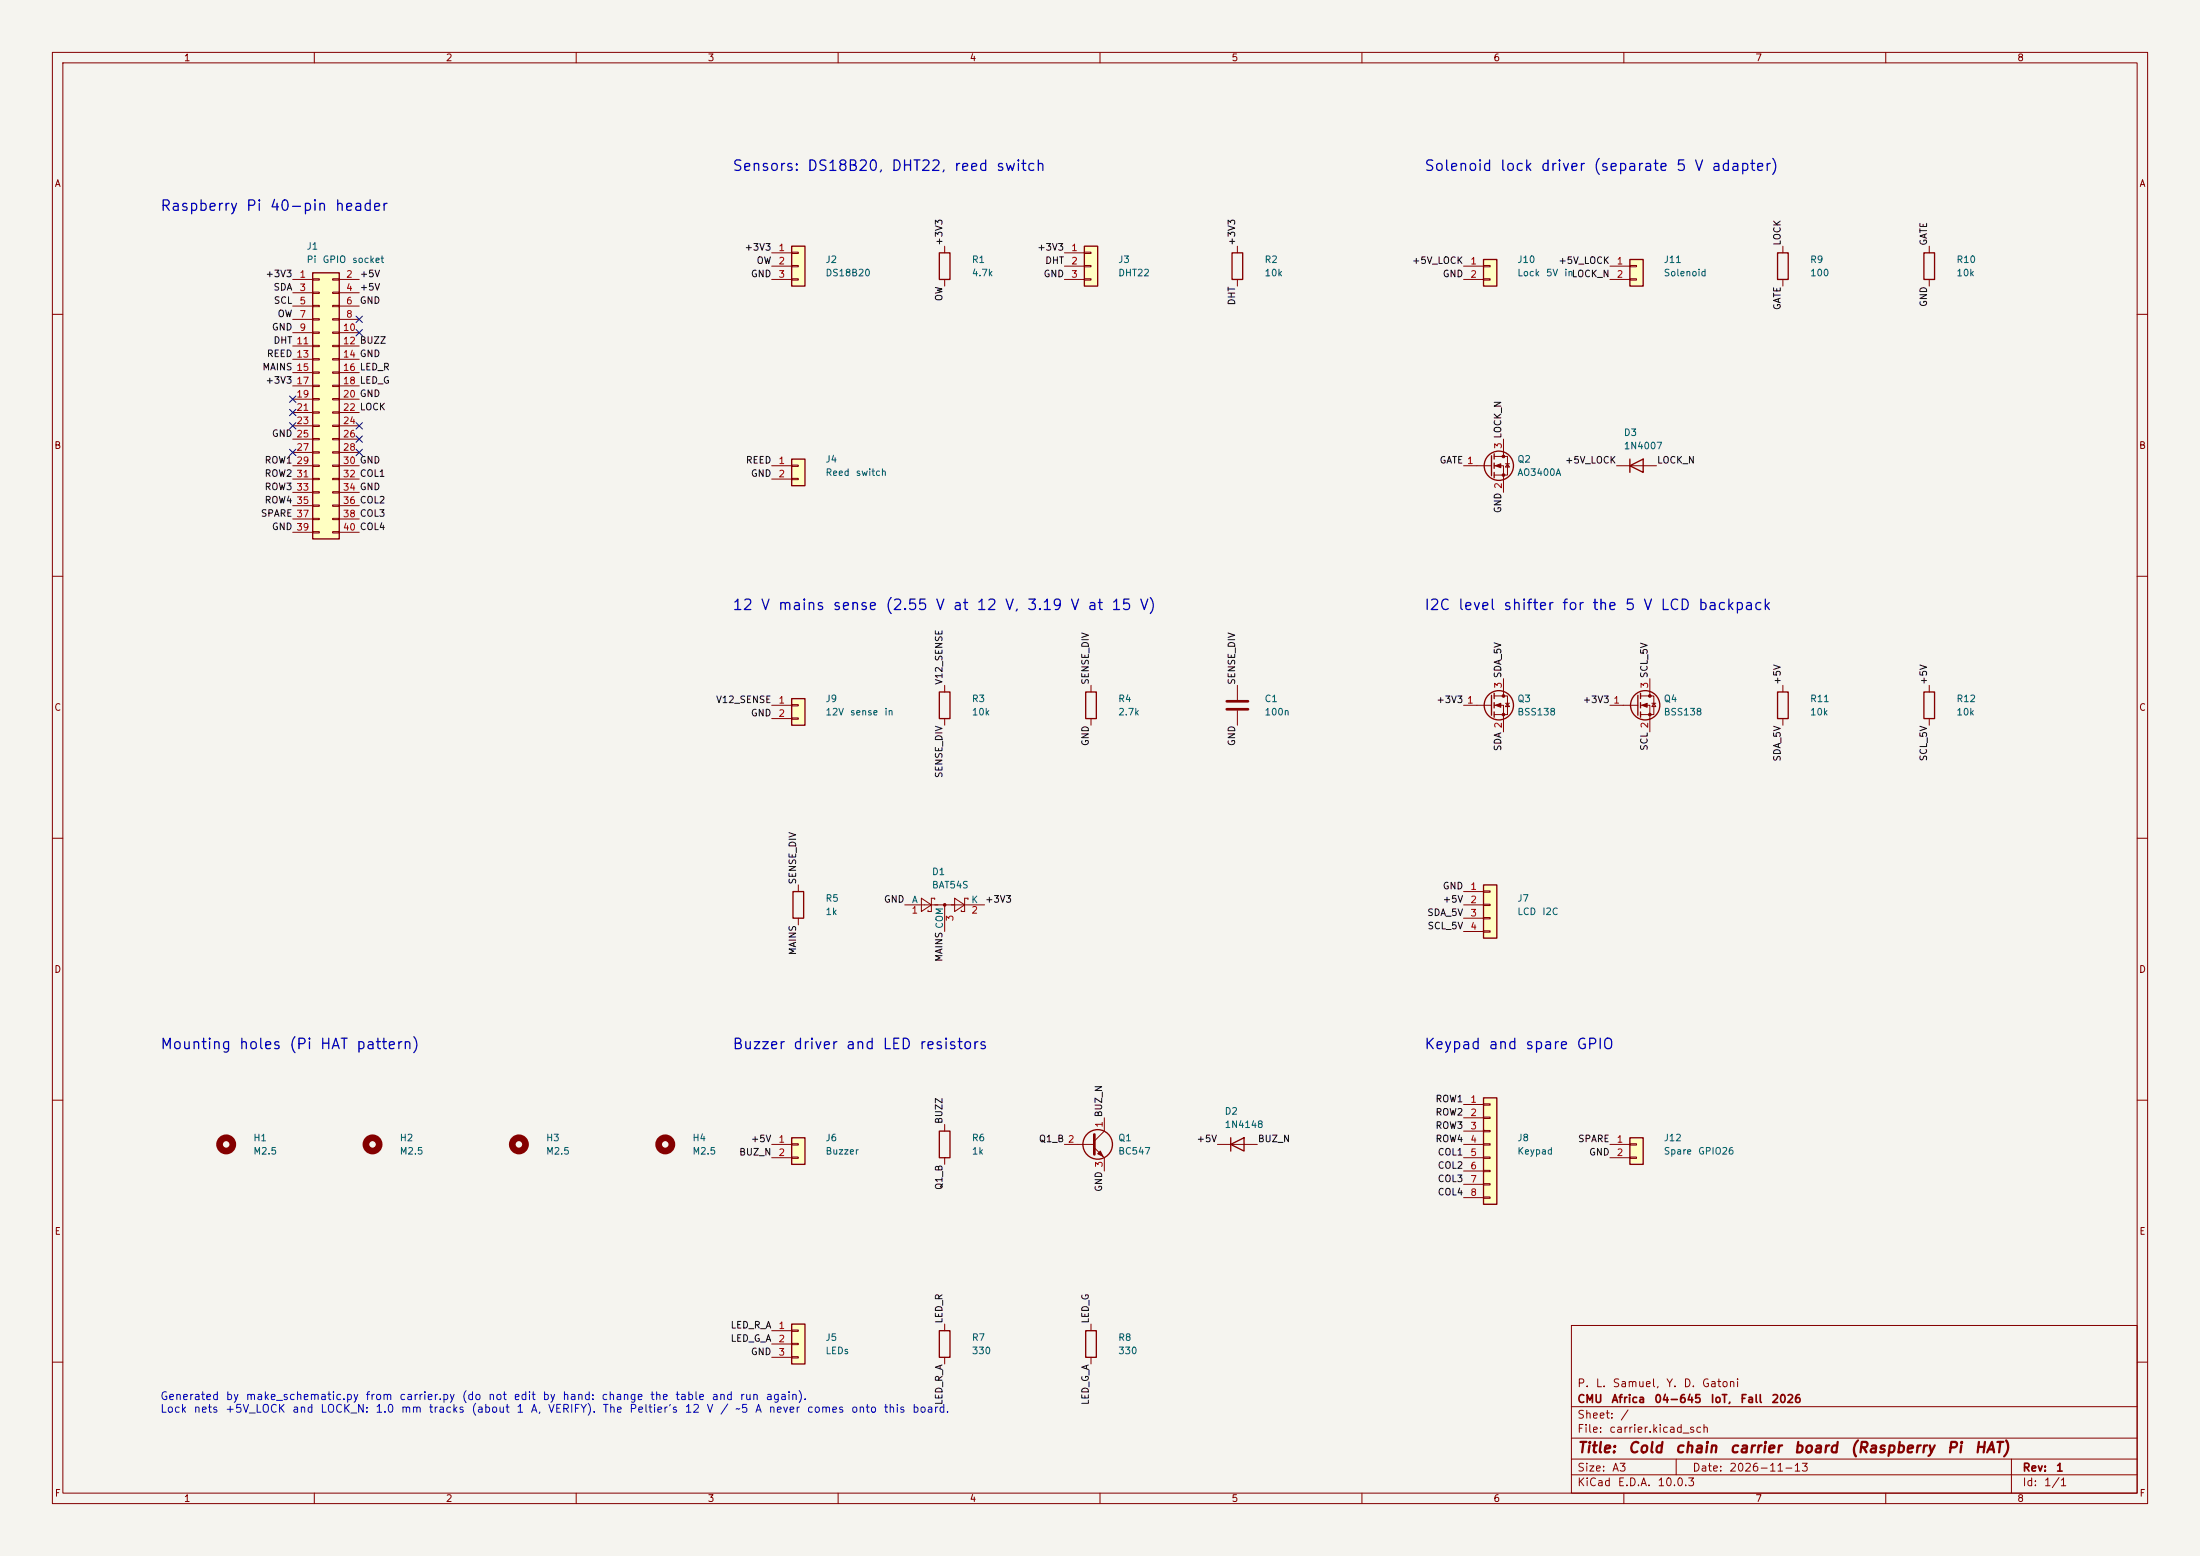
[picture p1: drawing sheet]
<svg xmlns="http://www.w3.org/2000/svg" width="420mm" height="297mm" viewBox="0 0 420 297" stroke-linecap="round" stroke-linejoin="round" font-family="sans-serif">
<path d="M0 0h420v297h-420z" fill="#f5f4ef" stroke="#f5f4ef" stroke-width=".19"/>
<g fill="none" stroke="#840000" stroke-width=".19">
<path d="M10 10h400v277h-400zM12 12h396v273h-396zM60 10v2M110 10v2M160 10v2M210 10v2M260 10v2M310 10v2M360 10v2M10 60h2M408 60h2M10 110h2"/>
<path d="M408 110h2M10 160h2M408 160h2M10 210h2M408 210h2M300 253h108v32h-108zM10 260h2M300 278.5h108M300 274.5h108M300 268.5h108M320 278.5v3M384 278.5v6.5"/>
<path d="M408 260h2M60 285v2M110 285v2M160 285v2M210 285v2M260 285v2M300 281.5h108M310 285v2M360 285v2"/>
</g>
<path d="M151.1 133.4h2.6v5h-2.6z" fill="#ffffc2"/>
<path d="M151.1 133.4h2.6v5h-2.6z" fill="none" stroke="#840000" stroke-width=".25"/>
<path d="M147.3 134.6h3.8M147.3 137.2h3.8M151.1 134.5h1.3v.2h-1.3zM151.1 137h1.3v.3h-1.3z" fill="none" stroke="#840000" stroke-width=".19"/>
<g fill="none" stroke="#840000" stroke-width="1.3">
<circle cx="71.1" cy="218.4" r="1.27"/>
<circle cx="99.1" cy="218.4" r="1.27"/>
</g>
<path d="M151.1 252.7h2.6v7.6h-2.6z" fill="#ffffc2"/>
<path d="M151.1 252.7h2.6v7.6h-2.6z" fill="none" stroke="#840000" stroke-width=".25"/>
<path d="M147.3 254h3.8M147.3 256.5h3.8M147.3 259.1h3.8M151.1 253.9h1.3v.2h-1.3zM151.1 256.4h1.3v.3h-1.3zM151.1 259h1.3v.2h-1.3z" fill="none" stroke="#840000" stroke-width=".19"/>
<circle cx="43.2" cy="218.4" r="1.27" fill="none" stroke="#840000" stroke-width="1.3"/>
<path d="M311.1 49.5h2.6v5.1h-2.6z" fill="#ffffc2"/>
<path d="M311.1 49.5h2.6v5.1h-2.6z" fill="none" stroke="#840000" stroke-width=".25"/>
<path d="M307.3 50.8h3.8M307.3 53.3h3.8M311.1 50.7h1.3v.2h-1.3zM311.1 53.2h1.3v.3h-1.3z" fill="none" stroke="#840000" stroke-width=".19"/>
<path d="M283.2 49.5h2.5v5.1h-2.5z" fill="#ffffc2"/>
<g fill="none" stroke="#840000" stroke-width=".25">
<path d="M283.2 49.5h2.5v5.1h-2.5zM179.3 132.1h2.1v5.1h-2.1z"/>
<circle cx="209.5" cy="218.4" r="2.82"/>
</g>
<path d="M279.4 50.8h3.8M279.4 53.3h3.8M283.2 50.7h1.3v.2h-1.3zM283.2 53.2h1.3v.3h-1.3zM180.3 130.8v1.3M180.3 137.2v1.2M203.2 218.4h5.7M208.9 219.1l1.9 1.9v2.5M210.8 213.4v2.5l-1.9 1.9" fill="none" stroke="#840000" stroke-width=".19"/>
<circle cx="127" cy="218.4" r="1.27" fill="none" stroke="#840000" stroke-width="1.3"/>
<path d="M208.9 216.5v3.8" fill="none" stroke="#840000" stroke-width=".51"/>
<path d="M209.5 220.2l.6-.5 .5 1z" fill="#840000" stroke="#840000" stroke-width=".19"/>
<path d="M59.7 52.1h5.1v50.8h-5.1z" fill="#ffffc2"/>
<path d="M59.7 52.1h5.1v50.8h-5.1zM179.3 48.3h2.1v5h-2.1zM207.3 132.1h2v5.1h-2zM151.4 170.2h2v5.1h-2zM179.3 215.9h2.1v5.1h-2.1z" fill="none" stroke="#840000" stroke-width=".25"/>
<g fill="none" stroke="#840000" stroke-width=".19">
<path d="M55.9 53.3h3.8M55.9 55.9h3.8M55.9 58.4h3.8M59.7 53.2h1.3v.3h-1.3zM59.7 55.8h1.3v.2h-1.3zM59.7 58.3h1.3v.2h-1.3zM63.5 53.2h1.3v.3h-1.3zM63.5 55.8h1.3v.2h-1.3zM63.5 58.3h1.3v.2h-1.3zM64.8 53.3h3.8M64.8 55.9h3.8M64.8 58.4h3.8"/>
<path d="M180.3 47v1.3M180.3 53.3v1.3M55.9 61h3.8M55.9 63.5h3.8M55.9 66h3.8M55.9 68.6h3.8M55.9 71.1h3.8M55.9 73.7h3.8M55.9 76.2h3.8M55.9 78.7h3.8M59.7 60.8h1.3v.3h-1.3zM59.7 63.4h1.3v.2h-1.3z"/>
<path d="M59.7 65.9h1.3v.3h-1.3zM59.7 68.5h1.3v.2h-1.3zM59.7 71h1.3v.2h-1.3zM59.7 73.5h1.3v.3h-1.3zM59.7 76.1h1.3v.2h-1.3zM59.7 78.6h1.3v.3h-1.3zM63.5 60.8h1.3v.3h-1.3zM63.5 63.4h1.3v.2h-1.3zM63.5 65.9h1.3v.3h-1.3zM63.5 68.5h1.3v.2h-1.3zM63.5 71h1.3v.2h-1.3zM63.5 73.5h1.3v.3h-1.3z"/>
<path d="M63.5 76.1h1.3v.2h-1.3zM63.5 78.6h1.3v.3h-1.3zM64.8 61h3.8M64.8 63.5h3.8M64.8 66h3.8M64.8 68.6h3.8M64.8 71.1h3.8M64.8 73.7h3.8M64.8 76.2h3.8M64.8 78.7h3.8M55.9 81.3h3.8M55.9 83.8h3.8"/>
<path d="M55.9 86.4h3.8M55.9 88.9h3.8M55.9 91.4h3.8M55.9 94h3.8M55.9 96.5h3.8M55.9 99.1h3.8M59.7 81.2h1.3v.2h-1.3zM59.7 83.7h1.3v.2h-1.3zM59.7 86.2h1.3v.3h-1.3zM59.7 88.8h1.3v.2h-1.3zM59.7 91.3h1.3v.3h-1.3zM59.7 93.9h1.3v.2h-1.3z"/>
<path d="M59.7 96.4h1.3v.2h-1.3zM59.7 98.9h1.3v.3h-1.3zM63.5 81.2h1.3v.2h-1.3zM63.5 83.7h1.3v.2h-1.3zM63.5 86.2h1.3v.3h-1.3zM63.5 88.8h1.3v.2h-1.3zM63.5 91.3h1.3v.3h-1.3zM63.5 93.9h1.3v.2h-1.3zM63.5 96.4h1.3v.2h-1.3zM63.5 98.9h1.3v.3h-1.3zM64.8 81.3h3.8M64.8 83.8h3.8"/>
<path d="M64.8 86.4h3.8M64.8 88.9h3.8M64.8 91.4h3.8M64.8 94h3.8M64.8 96.5h3.8M64.8 99.1h3.8M55.9 101.6h3.8M59.7 101.5h1.3v.2h-1.3zM63.5 101.5h1.3v.2h-1.3zM64.8 101.6h3.8M208.3 130.8v1.3M208.3 137.2v1.2"/>
<path d="M152.4 168.9v1.3M152.4 175.3v1.2M180.3 214.6v1.3M180.3 221v1.2"/>
</g>
<path d="M311.1 217.2h2.6v5h-2.6z" fill="#ffffc2"/>
<path d="M311.1 217.2h2.6v5h-2.6z" fill="none" stroke="#840000" stroke-width=".25"/>
<path d="M307.3 218.4h3.8M311.1 218.3h1.3v.3h-1.3zM307.3 221h3.8M311.1 220.9h1.3v.2h-1.3z" fill="none" stroke="#840000" stroke-width=".19"/>
<path d="M283.2 209.6h2.5v20.3h-2.5z" fill="#ffffc2"/>
<path d="M234.9 218.4l2.6-1.2v2.5zM234.9 217.2v2.5M283.2 209.6h2.5v20.3h-2.5z" fill="none" stroke="#840000" stroke-width=".25"/>
<g fill="none" stroke="#840000" stroke-width=".19">
<path d="M232.4 218.4h7.6M279.4 210.8h3.8M279.4 213.4h3.8M279.4 215.9h3.8M279.4 218.4h3.8M283.2 210.7h1.3v.2h-1.3zM283.2 213.2h1.3v.3h-1.3zM283.2 215.8h1.3v.2h-1.3zM283.2 218.3h1.3v.3h-1.3zM279.4 221h3.8M279.4 223.5h3.8M279.4 226.1h3.8"/>
<path d="M279.4 228.6h3.8M283.2 220.9h1.3v.2h-1.3zM283.2 223.4h1.3v.2h-1.3zM283.2 225.9h1.3v.3h-1.3zM283.2 228.5h1.3v.2h-1.3z"/>
</g>
<path d="M207 47h2.5v7.6h-2.5z" fill="#ffffc2"/>
<path d="M207 47h2.5v7.6h-2.5zM179.3 254h2.1v5.1h-2.1z" fill="none" stroke="#840000" stroke-width=".25"/>
<path d="M203.2 48.3h3.8M203.2 50.8h3.8M203.2 53.3h3.8M207 48.1h1.3v.3h-1.3zM207 50.7h1.3v.2h-1.3zM207 53.2h1.3v.3h-1.3zM236.2 130.8v2.8M236.2 135.6v2.8M180.3 252.7v1.3M180.3 259.1v1.2" fill="none" stroke="#840000" stroke-width=".19"/>
<path d="M234.2 133.9h4.1M234.2 135.4h4.1" fill="none" stroke="#840000" stroke-width=".51"/>
<path d="M283.2 168.9h2.5v10.2h-2.5z" fill="#ffffc2"/>
<path d="M283.2 168.9h2.5v10.2h-2.5z" fill="none" stroke="#840000" stroke-width=".25"/>
<path d="M279.4 170.2h3.8M279.4 172.7h3.8M279.4 175.3h3.8M279.4 177.8h3.8M283.2 170.1h1.3v.2h-1.3zM283.2 172.6h1.3v.2h-1.3zM283.2 175.1h1.3v.3h-1.3zM283.2 177.7h1.3v.2h-1.3z" fill="none" stroke="#840000" stroke-width=".19"/>
<path d="M151.1 217.2h2.6v5h-2.6z" fill="#ffffc2"/>
<path d="M151.1 217.2h2.6v5h-2.6z" fill="none" stroke="#840000" stroke-width=".25"/>
<path d="M172.7 172.7h15.3M175.9 171.5l1.9 1.2-1.9 1.3zM178.4 171.7v-.2h-.6v2.5h-.6v-.3M180.3 172.7v5.1M182.2 171.5l1.9 1.2-1.9 1.3zM184.8 171.7v-.2h-.7v2.5h-.6v-.3M147.3 218.4h3.8M151.1 218.3h1.3v.3h-1.3zM147.3 221h3.8M151.1 220.9h1.3v.2h-1.3z" fill="none" stroke="#840000" stroke-width=".19"/>
<circle cx="180.3" cy="172.7" r=".25" fill="#840000" stroke="#840000" stroke-width=".19"/>
<path d="M151.1 47h2.6v7.6h-2.6z" fill="#ffffc2"/>
<path d="M151.1 47h2.6v7.6h-2.6zM235.2 48.3h2v5h-2z" fill="none" stroke="#840000" stroke-width=".25"/>
<path d="M147.3 48.3h3.8M147.3 50.8h3.8M147.3 53.3h3.8M151.1 48.1h1.3v.3h-1.3zM151.1 50.7h1.3v.2h-1.3zM151.1 53.2h1.3v.3h-1.3zM236.2 47v1.3M236.2 53.3v1.3" fill="none" stroke="#840000" stroke-width=".19"/>
<path d="M151.1 87.6h2.6v5.1h-2.6z" fill="#ffffc2"/>
<g fill="none" stroke="#840000" stroke-width=".25">
<path d="M339.3 48.3h2.1v5h-2.1zM367.3 48.3h2v5h-2zM151.1 87.6h2.6v5.1h-2.6zM284.7 87v3.8M285.2 86.6v1M285.2 88.4v1M285.2 90.2v1M311.1 88.9l2.6-1.3v2.6zM311.1 87.6v2.6M284.7 132.7v3.8M285.2 132.3v1.1M285.2 134.1v1"/>
<path d="M285.2 135.9v1M312.7 132.7v3.8M313.2 132.3v1.1M313.2 134.1v1M313.2 135.9v1M339.3 132.1h2.1v5.1h-2.1zM367.3 132.1h2v5.1h-2zM207.3 254h2v5.1h-2z"/>
<circle cx="286.1" cy="88.9" r="2.79"/>
<circle cx="286.1" cy="134.6" r="2.79"/>
<circle cx="314.1" cy="134.6" r="2.79"/>
</g>
<g fill="none" stroke="#840000" stroke-width=".19">
<path d="M340.4 47v1.3M340.4 53.3v1.3M368.3 47v1.3M368.3 53.3v1.3M147.3 88.9h3.8M147.3 91.4h3.8M151.1 88.8h1.3v.2h-1.3zM151.1 91.3h1.3v.3h-1.3zM279.4 88.9h5.3M285.2 87.1h2.6v3.6h-2.6M285.2 88.9h1.8v5.1M287 83.8v3.3"/>
<path d="M287.4 88.5h.8M287.8 88.5l.4 .7h-.8zM308.6 88.9h7.6M279.4 134.6h5.3M285.2 132.8h2.6v3.6h-2.6M285.2 134.6h1.8v5.1M287 129.5v3.3M287.4 134.2h.8M287.8 134.2l.4 .7h-.8zM307.3 134.6h5.4M313.2 132.8h2.5v3.6h-2.5M313.2 134.6h1.8v5.1"/>
<path d="M315 129.5v3.3M315.3 134.2h.8M315.7 134.2l.4 .7h-.8zM340.4 130.8v1.3M340.4 137.2v1.2M368.3 130.8v1.3M368.3 137.2v1.2M208.3 252.7v1.3M208.3 259.1v1.2"/>
</g>
<g fill="#840000" stroke="#840000" stroke-width=".19">
<path d="M285.5 88.9l1-.4v.8z"/>
<path d="M285.5 134.6l1-.4v.8z"/>
<path d="M313.4 134.6l1.1-.4v.8z"/>
<circle cx="287" cy="87.1" r=".25"/>
<circle cx="287" cy="90.7" r=".25"/>
<circle cx="287" cy="132.8" r=".25"/>
<circle cx="287" cy="136.4" r=".25"/>
<circle cx="315" cy="132.8" r=".25"/>
<circle cx="315" cy="136.4" r=".25"/>
</g>
<g fill="none" stroke="#000084" stroke-width=".19">
<path d="M55.3 78.1l1.2 1.2M55.3 75.6l1.2 1.2M56.5 75.6l-1.2 1.2M56.5 78.1l-1.2 1.2M68 60.4l1.2 1.2M68 62.9l1.2 1.2M69.2 60.4l-1.2 1.2M69.2 62.9l-1.2 1.2M55.3 80.7l1.2 1.2M55.3 85.8l1.2 1.2M56.5 80.7l-1.2 1.2M56.5 85.8l-1.2 1.2"/>
<path d="M68 85.8l1.2 1.2M68 80.7l1.2 1.2M68 83.2l1.2 1.2M69.2 85.8l-1.2 1.2M69.2 80.7l-1.2 1.2M69.2 83.2l-1.2 1.2"/>
</g>
<g font-size="2" fill="#0000c2">
<text x="139.7" y="33.1">Sensors: DS18B20, DHT22, reed switch</text>
<text x="271.8" y="33.1">Solenoid lock driver (separate 5 V adapter)</text>
<text x="30.5" y="40.7">Raspberry Pi 40-pin header</text>
<text x="139.7" y="116.9">12 V mains sense (2.55 V at 12 V, 3.19 V at 15 V)</text>
<text x="271.8" y="116.9">I2C level shifter for the 5 V LCD backpack</text>
<text x="30.5" y="200.8">Mounting holes (Pi HAT pattern)</text>
<text x="139.7" y="200.8">Buzzer driver and LED resistors</text>
<text x="271.8" y="200.8">Keypad and spare GPIO</text>
</g>
<g font-size="2" fill="#840000">
<text x="301" y="277.8">Title:</text>
<text x="310.7" y="277.8">Cold</text>
<text x="319.6" y="277.8">chain</text>
<text x="330.1" y="277.8">carrier</text>
<text x="342.3" y="277.8">board</text>
<text x="353.1" y="277.8">(Raspberry</text>
<text x="371.5" y="277.8">Pi</text>
<text x="376.8" y="277.8">HAT)</text>
</g>
<g font-size="1.5" fill="#0000c2">
<text x="30.5" y="267.6">Generated</text>
<text x="43" y="267.6">by</text>
<text x="46.8" y="267.6">make_schematic.py</text>
<text x="69.7" y="267.6">from</text>
<text x="76.1" y="267.6">carrier.py</text>
<text x="88.1" y="267.6">(do</text>
<text x="93.1" y="267.6">not</text>
<text x="97.9" y="267.6">edit</text>
<text x="103.5" y="267.6">by</text>
<text x="107.3" y="267.6">hand:</text>
<text x="114.7" y="267.6">change</text>
<text x="124" y="267.6">the</text>
<text x="128.8" y="267.6">table</text>
<text x="135.7" y="267.6">and</text>
<text x="141.1" y="267.6">run</text>
<text x="146.1" y="267.6">again).</text>
<text x="30.5" y="270">Lock</text>
<text x="36.9" y="270">nets</text>
<text x="42.9" y="270">+5V_LOCK</text>
<text x="55.7" y="270">and</text>
<text x="61" y="270">LOCK_N:</text>
<text x="71.6" y="270">1.0</text>
<text x="76.4" y="270">mm</text>
<text x="81.7" y="270">tracks</text>
<text x="89.9" y="270">(about</text>
<text x="98.5" y="270">1</text>
<text x="101.2" y="270">A,</text>
<text x="104.5" y="270">VERIFY).</text>
<text x="114.9" y="270">The</text>
<text x="120" y="270">Peltier's</text>
<text x="130.6" y="270">12</text>
<text x="134.8" y="270">V</text>
<text x="137.4" y="270">/</text>
<text x="140.2" y="270">~5</text>
<text x="144" y="270">A</text>
<text x="146.6" y="270">never</text>
<text x="153.9" y="270">comes</text>
<text x="162.4" y="270">onto</text>
<text x="168.6" y="270">this</text>
<text x="174" y="270">board.</text>
</g>
<g font-size="1.5" fill="#840000">
<text x="301" y="268.1">CMU</text>
<text x="301" y="265.1">P.</text>
<text x="304.5" y="265.1">L.</text>
<text x="307.5" y="268.1">Africa</text>
<text x="307.7" y="265.1">Samuel,</text>
<text x="315.7" y="268.1">04-645</text>
<text x="318" y="265.1">Y.</text>
<text x="321.3" y="265.1">D.</text>
<text x="324.8" y="265.1">Gatoni</text>
<text x="326.4" y="268.1">IoT,</text>
<text x="332.1" y="268.1">Fall</text>
<text x="338.1" y="268.1">2026</text>
<text x="301" y="273.8">File:</text>
<text x="301" y="271.1">Sheet:</text>
<text x="307.1" y="273.8">carrier.kicad_sch</text>
<text x="309.2" y="271.1">/</text>
<text x="301" y="281.2">Size:</text>
<text x="307.6" y="281.2">A3</text>
<text x="323" y="281.2">Date:</text>
<text x="330" y="281.2">2026-11-13</text>
<text x="386" y="281.2">Rev:</text>
<text x="392.4" y="281.2">1</text>
<text x="301" y="284">KiCad</text>
<text x="308.7" y="284">E.D.A.</text>
<text x="316.3" y="284">10.0.3</text>
<text x="386" y="284">Id:</text>
<text x="390.1" y="284">1/1</text>
</g>
<g font-size="1.3" fill="#840000">
<text x="35" y="12">1</text>
<text x="85" y="12">2</text>
<text x="135" y="12">3</text>
<text x="185" y="12">4</text>
<text x="235" y="12">5</text>
<text x="285" y="12">6</text>
<text x="335" y="12">7</text>
<text x="385" y="12">8</text>
<text x="10.3" y="36">A</text>
<text x="408.3" y="36">A</text>
<text x="10.3" y="86">B</text>
<text x="408.2" y="86">B</text>
<text x="10.3" y="136">C</text>
<text x="408.2" y="136">C</text>
<text x="10.3" y="186">D</text>
<text x="408.2" y="186">D</text>
<text x="10.3" y="236">E</text>
<text x="408.3" y="236">E</text>
<text x="10.3" y="286">F</text>
<text x="35" y="287">1</text>
<text x="85" y="287">2</text>
<text x="135" y="287">3</text>
<text x="185" y="287">4</text>
<text x="235" y="287">5</text>
<text x="285" y="287">6</text>
<text x="335" y="287">7</text>
<text x="385" y="287">8</text>
<text x="408.3" y="286">F</text>
</g>
<g font-size="1.3" fill="#006464">
<text x="58.4" y="48">J1</text>
<text x="58.4" y="50.5">Pi</text>
<text x="61.5" y="50.5">GPIO</text>
<text x="67.1" y="50.5">socket</text>
<text x="157.5" y="50.5">J2</text>
<text x="157.5" y="53">DS18B20</text>
<text x="185.4" y="50.5">R1</text>
<text x="185.4" y="53">4.7k</text>
<text x="213.4" y="50.5">J3</text>
<text x="213.4" y="53">DHT22</text>
<text x="241.3" y="50.5">R2</text>
<text x="241.3" y="53">10k</text>
<text x="289.6" y="53">Lock</text>
<text x="289.6" y="50.5">J10</text>
<text x="295" y="53">5V</text>
<text x="298.5" y="53">inLOCK_N</text>
<text x="317.5" y="53">Solenoid</text>
<text x="317.5" y="50.5">J11</text>
<text x="345.4" y="50.5">R9</text>
<text x="345.4" y="53">100</text>
<text x="373.4" y="53">10k</text>
<text x="373.4" y="50.5">R10</text>
<text x="309.9" y="83.5">D3</text>
<text x="157.5" y="88.6">J4</text>
<text x="289.6" y="88.6">Q2</text>
<text x="309.9" y="86.1">1N4007</text>
<text x="157.5" y="91.1">Reed</text>
<text x="163.3" y="91.1">switch</text>
<text x="289.6" y="91.1">AO3400A</text>
<text x="157.5" y="134.3">J9</text>
<text x="157.5" y="136.9">12V</text>
<text x="162.2" y="136.9">sense</text>
<text x="168.7" y="136.9">in</text>
<text x="185.4" y="134.3">R3</text>
<text x="185.4" y="136.9">10k</text>
<text x="213.4" y="134.3">R4</text>
<text x="213.4" y="136.9">2.7k</text>
<text x="241.3" y="134.3">C1</text>
<text x="241.3" y="136.9">100n</text>
<text x="289.6" y="136.9">BSS138</text>
<text x="289.6" y="134.3">Q3</text>
<text x="317.5" y="136.9">BSS138</text>
<text x="317.5" y="134.3">Q4</text>
<text x="345.4" y="136.9">10k</text>
<text x="345.4" y="134.3">R11</text>
<text x="373.4" y="136.9">10k</text>
<text x="373.4" y="134.3">R12</text>
<text x="177.8" y="167.3">D1</text>
<text x="157.5" y="172.4">R5</text>
<text x="174" y="172.7">A</text>
<text x="177.8" y="169.9">BAT54S</text>
<text x="185.3" y="172.7">K</text>
<text x="289.6" y="172.4">J7</text>
<text x="157.5" y="175">1k</text>
<text x="289.6" y="175">LCD</text>
<text x="294.3" y="175">I2C</text>
<text x="233.7" y="213.1">D2</text>
<text x="233.7" y="215.6">1N4148</text>
<text x="48.3" y="218.1">H1</text>
<text x="48.3" y="220.7">M2.5</text>
<text x="76.2" y="218.1">H2</text>
<text x="76.2" y="220.7">M2.5</text>
<text x="104.1" y="218.1">H3</text>
<text x="104.1" y="220.7">M2.5</text>
<text x="132.1" y="218.1">H4</text>
<text x="132.1" y="220.7">M2.5</text>
<text x="157.5" y="218.1">J6</text>
<text x="157.5" y="220.7">Buzzer</text>
<text x="185.4" y="218.1">R6</text>
<text x="185.4" y="220.7">1k</text>
<text x="213.4" y="220.7">BC547</text>
<text x="213.4" y="218.1">Q1</text>
<text x="289.6" y="218.1">J8</text>
<text x="289.6" y="220.7">Keypad</text>
<text x="317.5" y="218.1">J12</text>
<text x="317.5" y="220.7">Spare</text>
<text x="324.1" y="220.7">GPIO26</text>
<text x="157.5" y="256.2">J5</text>
<text x="185.4" y="256.2">R7</text>
<text x="213.4" y="256.2">R8</text>
<text x="157.5" y="258.8">LEDs</text>
<text x="185.4" y="258.8">330</text>
<text x="213.4" y="258.8">330</text>
</g>
<g font-size="1.3" fill="#0f0f0f">
<text x="180.2" y="47" transform="rotate(-90 180.2 47)">+3V3</text>
<text x="236.1" y="47" transform="rotate(-90 236.1 47)">+3V3</text>
<text x="340.2" y="47" transform="rotate(-90 340.2 47)">LOCK</text>
<text x="368.2" y="47" transform="rotate(-90 368.2 47)">GATE</text>
<text x="50.6" y="53.2">+3V3</text>
<text x="68.6" y="53.2">+5V</text>
<text x="142" y="48.1">+3V3</text>
<text x="143.2" y="53.2">GND</text>
<text x="144.3" y="50.7">OW</text>
<text x="197.9" y="48.1">+3V3</text>
<text x="199.1" y="53.2">GND</text>
<text x="199.4" y="50.7">DHT</text>
<text x="269.5" y="50.7">+5V_LOCK</text>
<text x="275.3" y="53.2">GND</text>
<text x="297.4" y="50.7">+5V_LOCK</text>
<text x="52.1" y="55.8">SDA</text>
<text x="52.2" y="58.3">SCL</text>
<text x="68.6" y="55.8">+5V</text>
<text x="68.6" y="58.3">GND</text>
<text x="180.2" y="57.6" transform="rotate(-90 180.2 57.6)">OW</text>
<text x="236.1" y="58.4" transform="rotate(-90 236.1 58.4)">DHT</text>
<text x="340.2" y="59.3" transform="rotate(-90 340.2 59.3)">GATE</text>
<text x="368.2" y="58.7" transform="rotate(-90 368.2 58.7)">GND</text>
<text x="51.8" y="63.4">GND</text>
<text x="52.1" y="65.9">DHT 11</text>
<text x="52.9" y="60.8">OW</text>
<text x="50" y="71">MAINS 15</text>
<text x="50.8" y="68.5">REED 13</text>
<text x="50.6" y="73.5">+3V3</text>
<text x="51.8" y="83.7">GND 25</text>
<text x="50.4" y="88.8">ROW1</text>
<text x="142.3" y="88.8">REED</text>
<text x="274.7" y="88.8">GATE 1</text>
<text x="298.7" y="88.8">+5V_LOCK</text>
<text x="316.2" y="88.8">LOCK_N</text>
<text x="50.4" y="91.3">ROW2</text>
<text x="50.4" y="93.9">ROW3</text>
<text x="143.2" y="91.3">GND</text>
<text x="49.7" y="98.9">SPARE 37</text>
<text x="50.4" y="96.4">ROW4</text>
<text x="51.8" y="101.5">GND 39</text>
<text x="286.9" y="98.1" transform="rotate(-90 286.9 98.1)">GND 2</text>
<text x="180.2" y="130.8" transform="rotate(-90 180.2 130.8)">V12_SENSE</text>
<text x="208.2" y="130.8" transform="rotate(-90 208.2 130.8)">SENSE_DIV</text>
<text x="236.1" y="130.8" transform="rotate(-90 236.1 130.8)">SENSE_DIV</text>
<text x="340.2" y="130.8" transform="rotate(-90 340.2 130.8)">+5V</text>
<text x="368.2" y="130.8" transform="rotate(-90 368.2 130.8)">+5V</text>
<text x="136.6" y="134.5">V12_SENSE</text>
<text x="143.2" y="137">GND</text>
<text x="274.1" y="134.5">+3V3</text>
<text x="302.1" y="134.5">+3V3</text>
<text x="208.2" y="142.5" transform="rotate(-90 208.2 142.5)">GND</text>
<text x="236.1" y="142.5" transform="rotate(-90 236.1 142.5)">GND</text>
<text x="286.9" y="143.5" transform="rotate(-90 286.9 143.5)">SDA 2</text>
<text x="314.8" y="143.4" transform="rotate(-90 314.8 143.4)">SCL 2</text>
<text x="180.2" y="148.6" transform="rotate(-90 180.2 148.6)">SENSE_DIV</text>
<text x="340.2" y="145.5" transform="rotate(-90 340.2 145.5)">SDA_5V</text>
<text x="368.2" y="145.4" transform="rotate(-90 368.2 145.4)">SCL_5V</text>
<text x="152.3" y="168.9" transform="rotate(-90 152.3 168.9)">SENSE_DIV</text>
<text x="168.6" y="172.6">GND</text>
<text x="188" y="172.6">+3V3</text>
<text x="275.3" y="170.1">GND</text>
<text x="275.3" y="172.6">+5V</text>
<text x="272.4" y="175.1">SDA_5V</text>
<text x="272.4" y="177.7">SCL_5V</text>
<text x="152.3" y="182.4" transform="rotate(-90 152.3 182.4)">MAINS</text>
<text x="180.2" y="183.7" transform="rotate(-90 180.2 183.7)">MAINS COM</text>
<text x="180.2" y="214.6" transform="rotate(-90 180.2 214.6)">BUZZ</text>
<text x="273.9" y="210.7">ROW1</text>
<text x="273.9" y="213.2">ROW2</text>
<text x="273.9" y="215.8">ROW3</text>
<text x="141" y="220.9">BUZ_N</text>
<text x="143.2" y="218.3">+5V</text>
<text x="198.2" y="218.3">Q1_B 2</text>
<text x="228.3" y="218.3">+5V</text>
<text x="240" y="218.3">BUZ_N</text>
<text x="273.9" y="218.3">ROW4</text>
<text x="274.4" y="220.9">COL1</text>
<text x="301.1" y="218.3">SPARE</text>
<text x="303.3" y="220.9">GND</text>
<text x="180.2" y="227.2" transform="rotate(-90 180.2 227.2)">Q1_B</text>
<text x="210.7" y="227.6" transform="rotate(-90 210.7 227.6)">GND 3</text>
<text x="274.4" y="223.4">COL2</text>
<text x="274.4" y="225.9">COL3</text>
<text x="274.4" y="228.5">COL4</text>
<text x="139.4" y="256.4">LED_G_A</text>
<text x="139.4" y="253.9">LED_R_A</text>
<text x="180.2" y="252.7" transform="rotate(-90 180.2 252.7)">LED_R</text>
<text x="208.2" y="252.7" transform="rotate(-90 208.2 252.7)">LED_G</text>
<text x="143.2" y="259">GND</text>
<text x="180.2" y="268.3" transform="rotate(-90 180.2 268.3)">LED_R_A</text>
<text x="208.2" y="268.3" transform="rotate(-90 208.2 268.3)">LED_G_A</text>
</g>
<g font-size="1.3" fill="#a90000">
<text x="57.1" y="53.3">1</text>
<text x="66" y="53.3">2</text>
<text x="148.5" y="48.2">1</text>
<text x="148.5" y="50.8">2</text>
<text x="148.5" y="53.3">3</text>
<text x="204.4" y="48.2">1</text>
<text x="204.4" y="50.8">2</text>
<text x="204.4" y="53.3">3</text>
<text x="280.6" y="50.8">1</text>
<text x="280.6" y="53.3">2</text>
<text x="308.5" y="50.8">1</text>
<text x="308.5" y="53.3">2</text>
<text x="57.1" y="55.9">3</text>
<text x="57.1" y="58.4">5</text>
<text x="66" y="55.9">4</text>
<text x="66" y="58.4">6</text>
<text x="57.1" y="60.9">7</text>
<text x="57.1" y="63.5">9</text>
<text x="65.4" y="63.5">10</text>
<text x="66" y="60.9">8</text>
<text x="65.4" y="66">12 BUZZ</text>
<text x="65.4" y="68.6">14 GND</text>
<text x="65.4" y="71.1">16 LED_R</text>
<text x="56.5" y="73.6">17</text>
<text x="56.5" y="76.2">19</text>
<text x="65.4" y="73.6">18 LED_G</text>
<text x="65.4" y="76.2">20 GND</text>
<text x="56.5" y="78.7">21</text>
<text x="56.5" y="81.3">23</text>
<text x="65.4" y="78.7">22 LOCK</text>
<text x="65.4" y="81.3">24</text>
<text x="65.4" y="83.8">26</text>
<text x="56.5" y="86.3">27</text>
<text x="56.5" y="88.9">29</text>
<text x="65.4" y="86.3">28</text>
<text x="65.4" y="88.9">30 GND</text>
<text x="148.5" y="88.9">1</text>
<text x="287" y="85.8" transform="rotate(-90 287 85.8)">3 LOCK_N</text>
<text x="56.5" y="91.4">31</text>
<text x="56.5" y="94">33</text>
<text x="65.4" y="91.4">32 COL1</text>
<text x="65.4" y="94">34 GND</text>
<text x="148.5" y="91.4">2</text>
<text x="56.5" y="96.5">35</text>
<text x="65.4" y="96.5">36 COL2</text>
<text x="65.4" y="99">38 COL3</text>
<text x="65.4" y="101.6">40 COL4</text>
<text x="287" y="131.5" transform="rotate(-90 287 131.5)">3 SDA_5V</text>
<text x="314.9" y="131.5" transform="rotate(-90 314.9 131.5)">3 SCL_5V</text>
<text x="148.5" y="134.6">1</text>
<text x="148.5" y="137.1">2</text>
<text x="280" y="134.6">1</text>
<text x="307.9" y="134.6">1</text>
<text x="280.6" y="170.2">1</text>
<text x="280.6" y="172.7">2</text>
<text x="173.9" y="174.7">1</text>
<text x="182.3" y="176" transform="rotate(-90 182.3 176)">3</text>
<text x="185.3" y="174.7">2</text>
<text x="280.6" y="175.2">3</text>
<text x="280.6" y="177.8">4</text>
<text x="210.8" y="215.3" transform="rotate(-90 210.8 215.3)">1 BUZ_N</text>
<text x="280.6" y="210.8">1</text>
<text x="280.6" y="213.3">2</text>
<text x="280.6" y="215.9">3</text>
<text x="148.5" y="218.4">1</text>
<text x="148.5" y="221">2</text>
<text x="280.6" y="218.4">4</text>
<text x="280.6" y="221">5</text>
<text x="308.5" y="218.4">1</text>
<text x="308.5" y="221">2</text>
<text x="280.6" y="223.5">6</text>
<text x="280.6" y="226">7</text>
<text x="280.6" y="228.6">8</text>
<text x="148.5" y="254">1</text>
<text x="148.5" y="256.5">2</text>
<text x="148.5" y="259.1">3</text>
</g>
</svg>
